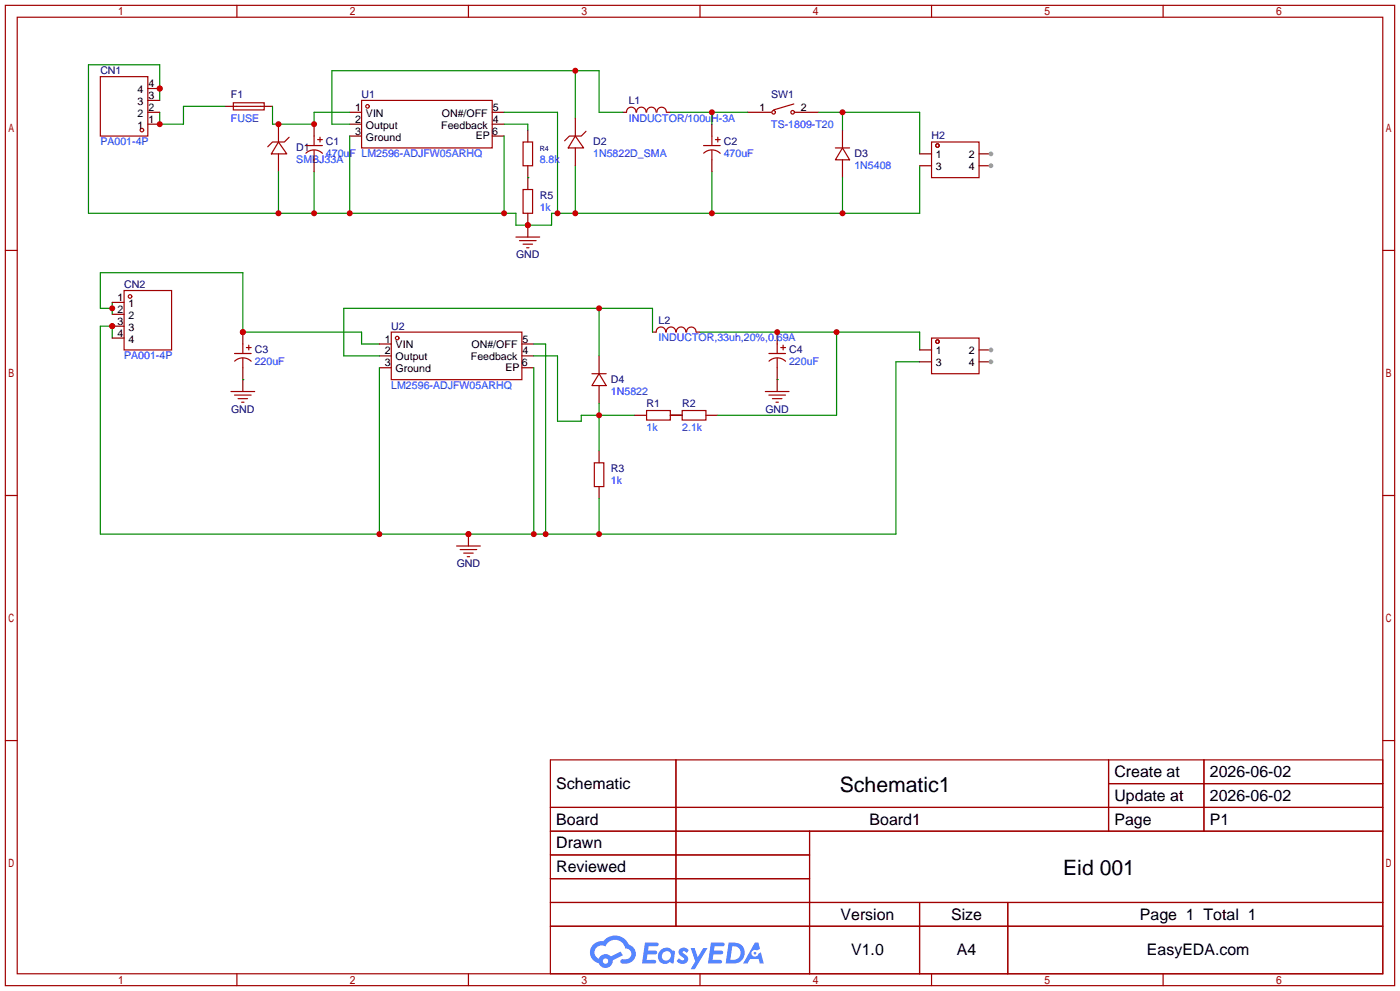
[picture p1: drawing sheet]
<svg xmlns="http://www.w3.org/2000/svg" width="299mm" height="212mm" viewBox="0 0 299 212" stroke-linecap="round" stroke-linejoin="round" font-family="sans-serif">
<g fill="none" stroke="#a10000" stroke-width=".25">
<path d="M1.1 1.1h297.2v209.6h-297.2zM3.7 3.7h292.1v204.5h-292.1zM50.7 1.1v2.6M100.2 1.1v2.6M149.7 1.1v2.6M199.3 1.1v2.6M248.8 1.1v2.6M1.1 53.5h2.6M295.8 53.5h2.5M1.1 105.9h2.6M295.8 105.9h2.5M1.1 158.3h2.6"/>
<path d="M295.8 158.3h2.5M117.7 162.4h178.1v45.8h-178.1zM117.7 172.6h178.1M117.7 177.7h178.1M144.6 162.4v35.6M173.2 177.7v30.5M237.1 162.4v15.3M237.1 167.5h58.7M257.5 162.4v15.3M117.7 182.8h55.5M117.7 192.9h178.1M117.7 187.8h55.5"/>
<path d="M117.7 198h178.1M196.7 192.9v15.3M215.6 192.9v15.3M50.7 208.2v2.5M100.2 208.2v2.5M149.7 208.2v2.5M199.3 208.2v2.5M248.8 208.2v2.5"/>
</g>
<g fill="#5487ff">
<path d="M145.5 202.8a1.3 1.3 0 0 1 1.8 .3l-.4 .6a.54 .54 0 0 0-.9-.2l.1 .2a1.28 1.28 0 0 1 .8 2 1.53 1.53 0 0 1-2.2-.3l.5-.6 .8 .5a.31 .31 0 0 0 .4-.3 .31 .31 0 0 0-.3-.3 1.12 1.12 0 0 1-.6-1.9z"/>
<path d="M147.7 202.7h.9l.7 1.9 1.1-1.9h.9l-2.7 4.5h-.9l1-1.7z"/>
<path d="M138 201.5h1.6a1.31 1.31 0 0 1 1.2 .2 .4 .4 0 0 1-.3 .6h-1.8l-.1 .9h1.6a.4 .4 0 0 1 .4 .4 .4 .4 0 0 1-.4 .4h-1.7l-.2 1.2h1.4a.46 .46 0 0 1 .5 .1 .46 .46 0 0 1 .1 .5l-.3 .2h-2.7z"/>
<path d="M152.1 201.5h1.6a1.32 1.32 0 0 1 1.3 .2 .39 .39 0 0 1-.4 .6h-1.7l-.2 .9h1.7a.4 .4 0 0 1 .3 .4 .4 .4 0 0 1-.4 .4h-1.7l-.2 1.2h1.4a.46 .46 0 0 1 .5 .1 .46 .46 0 0 1 .1 .5l-.3 .2h-2.7z"/>
<path d="M161.5 201.5h.7l.4 1.3-.7 .4a.75 .75 0 0 0-1.1 .3 .75 .75 0 0 0 .5 1 .75 .75 0 0 0 .9-.6l.6-.3 .6 2.4h-.9l-.2-1h-1.9l-.5 1h-.9z"/>
<path d="M155.9 201.5l-.7 4.5h1.5a2.27 2.27 0 0 0 2.6-2.3 2.27 2.27 0 0 0-2.7-2.2zM156.6 202.3a1.5 1.5 0 0 1 1.8 1.5 1.5 1.5 0 0 1-1.9 1.4h-.3z"/>
<path d="M141.3 203.1a1.6 1.6 0 0 0-.3 2.3 1.6 1.6 0 0 0 2.3 .2l.8 .4 .3-2.5-.2-.3h-.4a1.58 1.58 0 0 0-2.5-.1zM141.9 203.6a.98 .98 0 0 1 1.6 .5 .98 .98 0 0 1-1.1 1.2 .94 .94 0 0 1-.8-.6 .94 .94 0 0 1 .3-1.1z"/>
<path d="M126.9 201.9a2.37 2.37 0 0 0 1.2 4 1.54 1.54 0 0 0 1.7 1 1.54 1.54 0 0 0 1.3-1.6l2.1-1.1-.5-.8-2 1.1a1.57 1.57 0 0 0-2.6 .4 1.5 1.5 0 0 1-.8-2.1 1.5 1.5 0 0 1 2.2-.5 2.23 2.23 0 0 1 2.3-1.4 2.23 2.23 0 0 1 2 1.8 1.16 1.16 0 0 1 1.2 1.1 1.16 1.16 0 0 1-1 1.3h-.7a.47 .47 0 0 0-.6 .3 .47 .47 0 0 0 .4 .6 2.17 2.17 0 0 0 2.5-1 2.17 2.17 0 0 0-.3-2.7l-.8-.4a3.2 3.2 0 0 0-5.4-.7l-1.2 .1zM129 205.4a.58 .58 0 0 1 1.1 0 .58 .58 0 0 1-1.1 0z"/>
<circle cx="161.5" cy="203.8" r=".28"/>
</g>
<g fill="none" stroke="#a10000" stroke-width=".25">
<path d="M49.9 22h6.6v1.5h-6.6zM50.7 22.7h5.1M59.6 30.4l1.7 2.5h-3.3zM61.8 29.3l-1 1.1h-2.5l-1 1M77.3 21.5h28v10.1h-28zM134 24a1.01 1.01 0 0 1 1-1.1 1.01 1.01 0 0 1 1 1.1M136.2 24a1.01 1.01 0 0 1 1-1.1 1.01 1.01 0 0 1 1 1.1M138.3 24a1.01 1.01 0 0 1 1-1.1 1.01 1.01 0 0 1 1 1.1M140.5 24a1.01 1.01 0 0 1 1-1.1 1.01 1.01 0 0 1 1 1.1M169.8 22.2l-4.3 1.3M178.7 31.6h3M180.2 31.6l1.5 2.6h-3z"/>
<circle cx="78.6" cy="22.7" r=".38"/>
<circle cx="165.5" cy="24" r=".38"/>
<circle cx="169.5" cy="24" r=".38"/>
</g>
<g fill="none" stroke="#870000" stroke-width=".25">
<path d="M48.1 22.7h2.6M55.8 22.7h2.5M59.6 26.5v3.9M59.6 32.9v3.8M74.8 24h2.5M74.8 26.5h2.5M74.8 29.1h2.5M105.3 24h2.5M105.3 26.5h2.5M105.3 29.1h2.5M133.2 24h.8M142.6 24h.8"/>
<path d="M159.9 24h5.1M170.1 24h5M180.2 27.8v3.8M180.2 34.2v3.8"/>
</g>
<path d="M34.2 21.5v-7.7h-15.3v31.8h91.5v2.5h7.6v-2.5h78.7v-10.2M59.6 36.7v8.9M67.2 36.7v8.9M74.8 29.1v16.5M107.8 29.1v16.5M107.8 24h11.5v21.6M123.1 35.4v10.2M152.3 36.7v8.9M180.2 38v7.6" fill="none" stroke="#008700" stroke-width=".25"/>
<g fill="#c00">
<circle cx="67.2" cy="45.6" r=".63"/>
<circle cx="59.6" cy="45.6" r=".63"/>
<circle cx="74.8" cy="45.6" r=".63"/>
<circle cx="107.8" cy="45.6" r=".63"/>
<circle cx="112.9" cy="48.1" r=".63"/>
<circle cx="119.3" cy="45.6" r=".63"/>
<circle cx="123.1" cy="45.6" r=".63"/>
<circle cx="152.3" cy="45.6" r=".63"/>
<circle cx="180.2" cy="45.6" r=".63"/>
<circle cx="34.2" cy="18.9" r=".63"/>
</g>
<path d="M48.1 22.7h-8.9v3.8h-5v-2.5M24 65.9h-2.5v-7.6h30.4v12.7h25.4v2.5h3.9M24 64.6v2.6" fill="none" stroke="#008700" stroke-width=".25"/>
<g fill="#c00">
<circle cx="24" cy="65.9" r=".63"/>
<circle cx="51.9" cy="71" r=".63"/>
</g>
<path d="M65.4 31.1h3.6M65.4 32.8a2.54 2.54 0 0 1 3.6 0M67.2 29.1v2M67.2 32.1v2.1M67.9 29.8h1.1M68.5 29.3v1.1M150.5 31.1h3.6M150.5 32.8a2.54 2.54 0 0 1 3.6 0M152.3 29.1v2M152.3 32.1v2.1M153 29.8h1.1M153.5 29.3v1.1" fill="none" stroke="#a10000" stroke-width=".25"/>
<path d="M67.2 26.5v2.6M67.2 34.2v2.5M152.3 26.5v2.6M152.3 34.2v2.5" fill="none" stroke="#870000" stroke-width=".25"/>
<path d="M58.3 22.7v3.8h8.9v-2.5h7.6" fill="none" stroke="#008700" stroke-width=".25"/>
<g fill="#c00">
<circle cx="59.6" cy="26.5" r=".63"/>
<circle cx="67.2" cy="26.5" r=".63"/>
</g>
<path d="M123.1 15.1v10.2M133.2 24h-5.1v-8.9h-57.1v11.4h3.8" fill="none" stroke="#008700" stroke-width=".25"/>
<circle cx="123.1" cy="15.1" r=".63" fill="#c00"/>
<path d="M123.1 25.3v3.8M123.1 31.6v3.8" fill="none" stroke="#870000" stroke-width=".25"/>
<path d="M123.1 29.1l1.7 2.5h-3.3zM125.3 28.1l-1 1h-2.5l-1 1" fill="none" stroke="#a10000" stroke-width=".25"/>
<path d="M143.4 24h16.5M152.3 24v2.5" fill="none" stroke="#008700" stroke-width=".25"/>
<circle cx="152.3" cy="24" r=".63" fill="#c00"/>
<path d="M175.1 24h21.6v8.9M180.2 24v3.8" fill="none" stroke="#008700" stroke-width=".25"/>
<circle cx="180.2" cy="24" r=".63" fill="#c00"/>
<path d="M199.3 30.4h10.1v7.6h-10.1z" fill="none" stroke="#a10000" stroke-width=".25"/>
<path d="M196.7 32.9h2.6M196.7 35.4h2.6M209.4 35.4h2.6" fill="none" stroke="#870000" stroke-width=".25"/>
<circle cx="212" cy="35.4" r=".51" fill="#999"/>
<path d="M209.4 32.9h2.6" fill="none" stroke="#870000" stroke-width=".25"/>
<circle cx="212" cy="32.9" r=".51" fill="#999"/>
<g fill="none" stroke="#a10000" stroke-width=".25">
<path d="M50.2 75.6h3.5"/>
<circle cx="200.5" cy="31.1" r=".38"/>
</g>
<path d="M51.9 71v2.5" fill="none" stroke="#870000" stroke-width=".25"/>
<circle cx="51.9" cy="71" r=".63" fill="#c00"/>
<g fill="none" stroke="#870000" stroke-width=".25">
<path d="M51.9 78.6v2.6M81.2 73.5h2.5M81.2 76.1h2.5M81.2 78.6h2.5M111.6 73.5h2.6M111.6 76.1h2.6M111.6 78.6h2.6M128.1 76.1v3.8M139.6 71h.7M149 71h.7M166.2 71v2.5M166.2 78.6v2.6"/>
<path d="M128.1 82.4v3.8M128.1 96.4v2.5M143.4 88.8h2.5M151 88.8h2.5M128.1 104v2.6"/>
</g>
<g fill="none" stroke="#a10000" stroke-width=".25">
<path d="M50.2 77.2a2.54 2.54 0 0 1 3.5 0M51.9 73.5v2.1M51.9 76.6v2M52.7 74.3h1M53.2 73.8v1M83.7 71h27.9v10.2h-27.9zM126.6 79.9h3.1M128.1 79.9l1.6 2.5h-3.1zM140.4 71a1.01 1.01 0 0 1 1-1.1 1.01 1.01 0 0 1 1 1.1M142.5 71a1.01 1.01 0 0 1 1-1.1 1.01 1.01 0 0 1 1 1.1M144.7 71a1.01 1.01 0 0 1 1-1.1 1.01 1.01 0 0 1 1 1.1M146.9 71a1.01 1.01 0 0 1 1-1.1 1.01 1.01 0 0 1 1 1.1"/>
<path d="M164.5 75.6h3.5M164.5 77.2a2.54 2.54 0 0 1 3.5 0M166.2 73.5v2.1M166.2 76.6v2M167 74.3h1M167.5 73.8v1M127.1 98.9h2.1v5.1h-2.1zM145.9 87.8h5.1v2h-5.1z"/>
<circle cx="85" cy="72.3" r=".38"/>
</g>
<path d="M128.1 65.9v10.2M139.6 71v-5.1h-66.1v10.2h7.7M143.4 88.8h2.5" fill="none" stroke="#008700" stroke-width=".25"/>
<circle cx="128.1" cy="65.9" r=".63" fill="#c00"/>
<path d="M114.2 76.1h5.1v13.9h5v-1.2h11.5M128.1 86.2v10.2" fill="none" stroke="#008700" stroke-width=".25"/>
<circle cx="128.1" cy="88.8" r=".63" fill="#c00"/>
<path d="M149.7 71h47v3.8M178.9 71v17.8h-25.4" fill="none" stroke="#008700" stroke-width=".25"/>
<g fill="#c00">
<circle cx="166.2" cy="71" r=".63"/>
<circle cx="178.9" cy="71" r=".63"/>
</g>
<path d="M24 72.3v-2.6h-2.5v44.5h170.1v-36.9h5.1M81.2 78.6v35.6M114.2 73.5h2.5v40.7M114.2 78.6v35.6M128.1 106.6v7.6" fill="none" stroke="#008700" stroke-width=".25"/>
<g fill="#c00">
<circle cx="116.7" cy="114.2" r=".63"/>
<circle cx="128.1" cy="114.2" r=".63"/>
<circle cx="114.2" cy="114.2" r=".63"/>
<circle cx="100.2" cy="114.2" r=".63"/>
<circle cx="81.2" cy="114.2" r=".63"/>
<circle cx="24" cy="69.7" r=".63"/>
</g>
<path d="M199.3 72.3h10.1v7.6h-10.1z" fill="none" stroke="#a10000" stroke-width=".25"/>
<path d="M196.7 74.8h2.6M196.7 77.3h2.6M209.4 77.3h2.6" fill="none" stroke="#870000" stroke-width=".25"/>
<circle cx="212" cy="77.3" r=".51" fill="#999"/>
<path d="M209.4 74.8h2.6" fill="none" stroke="#870000" stroke-width=".25"/>
<circle cx="212" cy="74.8" r=".51" fill="#999"/>
<g fill="none" stroke="#a10000" stroke-width=".25">
<path d="M49.4 83.7h5.1M50.2 84.5h3.5M50.9 85.2h2.1M51.7 86h.5M163.7 83.7h5.1M164.5 84.5h3.5M165.2 85.2h2.1M166 86h.5"/>
<circle cx="200.5" cy="73" r=".38"/>
</g>
<path d="M51.9 81.2v2.5M166.2 81.2v2.5M100.2 114.2v2.5" fill="none" stroke="#870000" stroke-width=".25"/>
<path d="M51.9 81.2h.1M166.2 81.2h.1" fill="none" stroke="#008700" stroke-width=".25"/>
<circle cx="100.2" cy="114.2" r=".63" fill="#c00"/>
<path d="M111.9 30.4h2v5h-2zM111.9 40.5h2v5.1h-2zM138.3 87.8h5.1v2h-5.1zM97.7 116.7h5M98.4 117.5h3.6M99.2 118.2h2M99.9 119h.6" fill="none" stroke="#a10000" stroke-width=".25"/>
<path d="M112.9 27.8v2.6M112.9 35.4v5.1M112.9 45.6v5.1M135.8 88.8h2.5M143.4 88.8h2.5" fill="none" stroke="#870000" stroke-width=".25"/>
<path d="M107.8 26.5h5.1v1.3M112.9 38h.1" fill="none" stroke="#008700" stroke-width=".25"/>
<circle cx="112.9" cy="48.1" r=".63" fill="#c00"/>
<g fill="none" stroke="#a10000" stroke-width=".25">
<path d="M21.5 16.4h10.1v12.7h-10.1zM110.4 50.7h5M111.1 51.4h3.6M111.9 52.2h2M112.6 53h.6"/>
<circle cx="30.4" cy="27.8" r=".38"/>
</g>
<path d="M31.6 26.5h2.6" fill="none" stroke="#870000" stroke-width=".25"/>
<circle cx="34.2" cy="26.5" r=".63" fill="#c00"/>
<path d="M31.6 18.9h2.6M31.6 24h2.6M31.6 21.5h2.6" fill="none" stroke="#870000" stroke-width=".25"/>
<circle cx="34.2" cy="18.9" r=".63" fill="#c00"/>
<g fill="none" stroke="#a10000" stroke-width=".25">
<path d="M26.5 62.1h10.2v12.7h-10.2z"/>
<circle cx="27.8" cy="63.4" r=".38"/>
</g>
<path d="M24 64.6h2.5M24 67.2h2.5M24 69.7h2.5" fill="none" stroke="#870000" stroke-width=".25"/>
<circle cx="24" cy="69.7" r=".63" fill="#c00"/>
<path d="M24 72.3h2.5" fill="none" stroke="#870000" stroke-width=".25"/>
<g font-size="4.5">
<text x="179.6" y="169.2">Schematic1</text>
<text x="227.4" y="187">Eid 001</text>
</g>
<g font-size="3.4">
<text x="238.4" y="166.1">Create at</text>
<text x="258.8" y="166.1">2026-06-02</text>
<text x="119" y="168.7">Schematic</text>
<text x="238.4" y="171.2">Update at</text>
<text x="258.8" y="171.2">2026-06-02</text>
<text x="119" y="176.3">Board</text>
<text x="186" y="176.3">Board1</text>
<text x="238.4" y="176.3">Page</text>
<text x="258.8" y="176.3">P1</text>
<text x="119" y="181.4">Drawn</text>
<text x="119" y="186.5">Reviewed</text>
<text x="179.8" y="196.6">Version</text>
<text x="203.5" y="196.6">Size</text>
<text x="243.8" y="196.6">Page 1 Total 1</text>
<text x="182.1" y="204.2">V1.0</text>
<text x="204.7" y="204.2">A4</text>
<text x="245.3" y="204.2">EasyEDA.com</text>
</g>
<g font-size="2.3" fill="#000080">
<text x="21.5" y="15.8">CN1</text>
<text x="49.4" y="20.9">F1</text>
<text x="77.3" y="20.9">U1</text>
<text x="134.5" y="22.2">L1</text>
<text x="165" y="20.9">SW1</text>
<text x="199.3" y="29.8">H2</text>
<text x="63.4" y="32.3">D1</text>
<text x="69.7" y="31.1">C1</text>
<text x="126.9" y="31.1">D2</text>
<text x="154.8" y="31.1">C2</text>
<text x="182.8" y="33.6">D3</text>
<text x="115.4" y="42.5">R5</text>
<text x="110.4" y="55.2">GND</text>
<text x="26.5" y="61.6">CN2</text>
<text x="83.7" y="70.4">U2</text>
<text x="140.8" y="69.2">L2</text>
<text x="54.5" y="75.5">C3</text>
<text x="168.8" y="75.5">C4</text>
<text x="130.7" y="81.9">D4</text>
<text x="49.4" y="88.2">GND</text>
<text x="138.3" y="87">R1</text>
<text x="145.9" y="87">R2</text>
<text x="163.7" y="88.2">GND</text>
<text x="130.7" y="100.9">R3</text>
<text x="97.7" y="121.2">GND</text>
</g>
<g font-size="2.3">
<text x="29.4" y="22.4">3</text>
<text x="29.4" y="19.9">4</text>
<text x="31.7" y="23.7">2</text>
<text x="31.7" y="21.2">3</text>
<text x="31.7" y="18.6">4</text>
<text x="76" y="23.7">1</text>
<text x="105.4" y="23.7">5</text>
<text x="162.4" y="23.7">1</text>
<text x="171.3" y="23.7">2</text>
<text x="29.4" y="27.5">1</text>
<text x="29.4" y="25">2</text>
<text x="31.7" y="26.2">1</text>
<text x="76" y="26.2">2</text>
<text x="76" y="28.8">3</text>
<text x="78.3" y="25">VIN</text>
<text x="78.3" y="27.5">Output</text>
<text x="94.4" y="27.5">Feedback</text>
<text x="94.5" y="25">ON#/OFF</text>
<text x="101.7" y="29.8">EP</text>
<text x="105.3" y="28.8">6</text>
<text x="105.4" y="26.2">4</text>
<text x="78.3" y="30">Ground</text>
<text x="200.2" y="33.9">1</text>
<text x="207.2" y="33.9">2</text>
<text x="200.2" y="36.4">3</text>
<text x="207.2" y="36.4">4</text>
<text x="25.2" y="64.3">1</text>
<text x="27.5" y="65.6">1</text>
<text x="25.2" y="66.9">2</text>
<text x="25.2" y="69.4">3</text>
<text x="25.2" y="72">4</text>
<text x="27.5" y="68.1">2</text>
<text x="27.5" y="70.7">3</text>
<text x="27.5" y="73.2">4</text>
<text x="82.3" y="73.2">1</text>
<text x="82.3" y="75.8">2</text>
<text x="84.6" y="74.5">VIN</text>
<text x="84.6" y="77">Output</text>
<text x="100.7" y="77">Feedback</text>
<text x="100.9" y="74.5">ON#/OFF</text>
<text x="111.8" y="75.8">4</text>
<text x="111.8" y="73.2">5</text>
<text x="200.2" y="75.8">1</text>
<text x="207.2" y="75.8">2</text>
<text x="82.3" y="78.3">3</text>
<text x="84.6" y="79.6">Ground</text>
<text x="108.1" y="79.3">EP</text>
<text x="111.6" y="78.3">6</text>
<text x="200.2" y="78.3">3</text>
<text x="207.2" y="78.3">4</text>
</g>
<g font-size="2.3" fill="#00f">
<text x="49.4" y="26">FUSE</text>
<text x="134.5" y="26">INDUCTOR/100uH-3A</text>
<text x="165" y="27.3">TS-1809-T20</text>
<text x="21.5" y="31.1">PA001-4P</text>
<text x="63.4" y="34.9">SMBJ33A</text>
<text x="69.7" y="33.6">470uF LM2596-ADJFW05ARHQ</text>
<text x="115.4" y="34.9">8.8k</text>
<text x="126.9" y="33.6">1N5822D_SMA</text>
<text x="154.8" y="33.6">470uF</text>
<text x="182.8" y="36.2">1N5408</text>
<text x="115.4" y="45">1k</text>
<text x="26.5" y="76.8">PA001-4P</text>
<text x="140.8" y="73">INDUCTOR,33uh,20%,0.69A</text>
<text x="54.5" y="78.1">220uF</text>
<text x="83.7" y="83.1">LM2596-ADJFW05ARHQ</text>
<text x="168.8" y="78.1">220uF</text>
<text x="130.7" y="84.4">1N5822</text>
<text x="138.3" y="92">1k</text>
<text x="145.9" y="92">2.1k</text>
<text x="130.7" y="103.5">1k</text>
</g>
<text font-size="1.5" fill="#000080" x="115.4" y="32.3">R4</text>
</svg>
